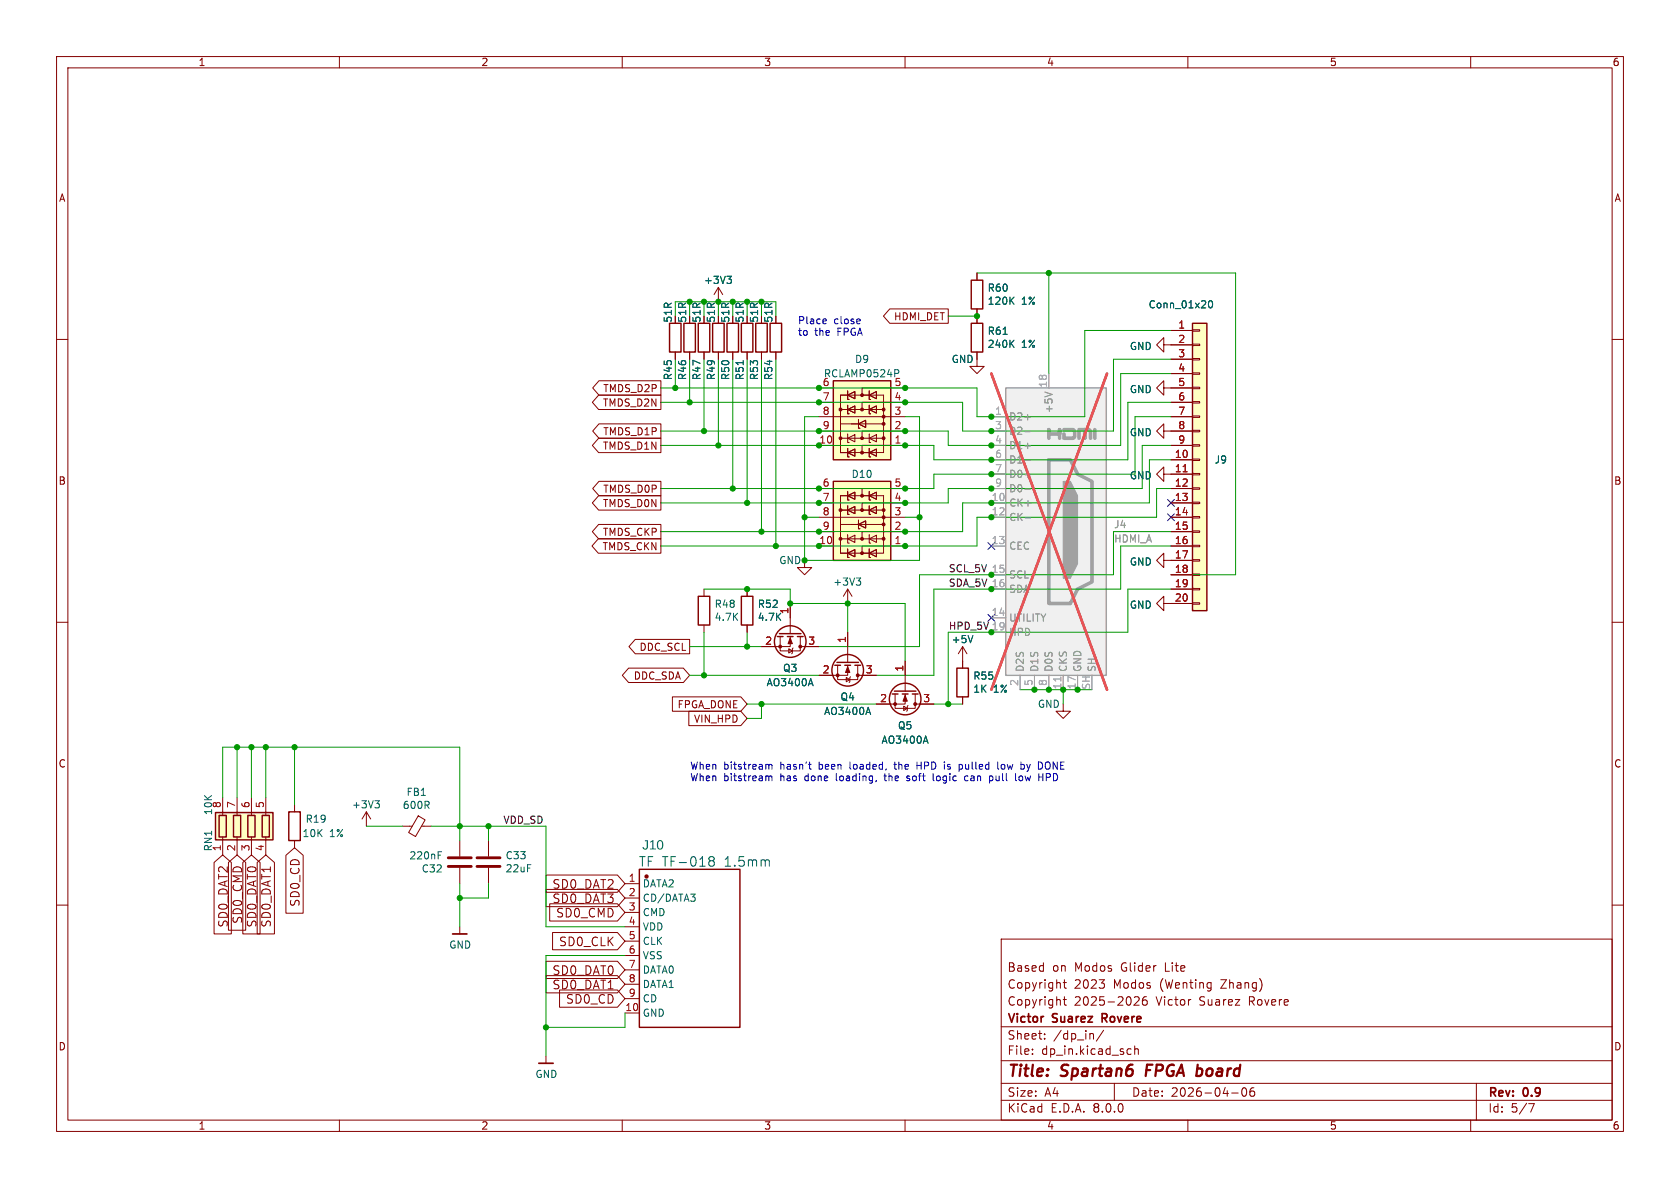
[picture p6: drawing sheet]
<svg xmlns="http://www.w3.org/2000/svg" width="297mm" height="210mm" viewBox="0 0 297 210" stroke-linecap="round" stroke-linejoin="round" font-family="sans-serif">
<g fill="none" stroke="#840000" stroke-width=".18">
<path d="M10 10h277v190h-277zM12 12h273v186h-273zM60 10v2M110 10v2M160 10v2M210 10v2M260 10v2M10 60h2M285 60h2M205.7 61v-1.3l-1.2 1.3 1.2 1.2v-1.2h1.3M205.7 76.2v-1.3l-1.2 1.3 1.2 1.3v-1.3h1.3M205.7 99.1v-1.3l-1.2 1.3 1.2 1.2v-1.2h1.3"/>
<path d="M10 110h2M205.7 106.7v-1.3l-1.2 1.3 1.2 1.3v-1.3h1.3M285 110h2M10 160h2M285 160h2M177 166h108v32h-108zM188 176.7h.5M188 173.7h.5M188.2 173.2v1.3l.3 .2M188.2 176.2v1.3l.3 .2M194.3 173.2h.9l-.5 .6M195.2 173.9v.7"/>
<path d="M200.5 176.3l.6-.1 .2 .1 .1 .3-.9 1.1h.9M202.7 176.2a.59 .59 0 0 0-.7 .6v.6l.1 .2 .4 .1 .2-.1 .1-.5-.1-.3h-.5l-.2 .3M210.4 176.7h.1M60 198v2M110 198v2M160 198v2M177 194.5h108M177 191.5h108M177 187.5h108M177 181.5h108M182.5 186.3v.1M182.5 185.5v.1"/>
<path d="M184.7 183.6v.1M184.7 182.8v.1M193.2 182.8l.1 .9M195.1 182.1l-1.3 2M197 191.5v3M199.5 185.4l.5 .1M200 186.3l-.5 .1M200.6 185.5l.2-.1 .4 .1v.9M200.6 184.9v1.5M210 198v2M217.7 193.2h1.2M219.7 192.4l.2-.1a.81 .81 0 0 1 .6 .6 .81 .81 0 0 1-.3 .8l-.2 .1a.81 .81 0 0 1-.3-1.4z"/>
<path d="M221.7 192.3a.59 .59 0 0 0-.7 .6v.6l.1 .2 .4 .1 .2-.1 .1-.5-.1-.3h-.5l-.2 .3M260 198v2M261 191.5v6.5M270.2 195.1h1l-.6 1.5"/>
</g>
<path d="M202.8 188.2l-.3 2M211.8 188.9l.6 .1M212.4 190l-.3 .2" fill="none" stroke="#840000" stroke-width=".4"/>
<path d="M194.8 180h.6M195.4 179.2h-.6v1.5" fill="none" stroke="#840000" stroke-width=".3"/>
<path d="M177.8 68.6h17.8v50.8h-17.8z" fill="#f0f0f0"/>
<path d="M185.4 77.5v-1.6v.8h1.9v-.8v1.6M188.1 75.9h1.6l.3 .3v1l-.3 .3h-1.6v-.8M190.8 77.5v-1.6h1v1.6v-1.6h.7l.3 .3v1.3M193.5 75.9v1.6M185.4 81.3h3.8l1.3 2.5 2.5 1.3v17.8l-2.5 1.2-1.3 2.6h-3.8z" fill="none" stroke="#a1a1a1" stroke-width=".63"/>
<path d="M177.8 68.6h17.8v50.8h-17.8z" fill="none" stroke="#a1a1a1" stroke-width=".25"/>
<path d="M188 85.1h1.2l1.3 2.5v12.1l-1.3 2.5h-1.2z" fill="#a1a1a1" stroke="#a1a1a1" stroke-width=".18"/>
<g fill="none" stroke="#a1a1a1" stroke-width=".18">
<path d="M175.3 73.7h2.5M175.3 76.2h2.5M175.3 78.7h2.5M185.4 66v2.6M175.3 88.9h2.5M175.3 91.4h2.5M175.3 96.5h2.5M175.3 81.3h2.5M175.3 83.8h2.5M175.3 86.4h2.5M175.3 109.2h2.5M175.3 101.6h2.5"/>
<path d="M175.3 104.1h2.5M175.3 111.8h2.5M180.3 119.4v2.5M182.9 119.4v2.5M185.4 119.4v2.5M188 119.4v2.5M190.5 119.4v2.5"/>
</g>
<path d="M181.2 73.8h1M181.2 76.3h1M181.2 78.8h1M184.7 69.3l1.3 .4M181.2 81.4h1M181.2 83.9h1M181.2 86.5h1M181.3 91.5h.9" fill="none" stroke="#989898" stroke-width=".18"/>
<path d="M187.5 119.7v.7" fill="none" stroke="#aaa" stroke-width=".18"/>
<path d="M175.3 66l20.4 55.9M195.7 66l-20.4 55.9" fill="none" stroke="#e75356" stroke-width=".46"/>
<path d="M129.5 62.2v1.3M205.7 83.8v-1.2l-1.2 1.2 1.2 1.3v-1.3h1.3M170.2 114.3l-.8 1.3M170.2 114.3v2.5M170.2 114.3l.7 1.3M81.3 163.8v1.3" fill="none" stroke="#840000" stroke-width=".18"/>
<path d="M128.5 57.2h2.1v5h-2.1z" fill="none" stroke="#840000" stroke-width=".25"/>
<path d="M172 112.3l-.4 1.3" fill="none" stroke="#006464" stroke-width=".18"/>
<path d="M80 165.1h2.5" fill="none" stroke="#840000" stroke-width=".3"/>
<path d="M38.1 143.6h10.2v4.9h-10.2z" fill="#ffffc2"/>
<path d="M38.1 143.6h10.2v4.9h-10.2zM38.7 144.1h1.3v3.9h-1.3zM41.3 144.1h1.2v3.9h-1.2zM43.8 144.1h1.3v3.9h-1.3zM46.4 144.1h1.2v3.9h-1.2z" fill="none" stroke="#840000" stroke-width=".25"/>
<path d="M39.4 141v3.1M39.4 148v3.1M41.9 141v3.1M41.9 148v3.1M44.4 141v3.1M44.4 148v3.1M47 141v3.1M47 148v3.1" fill="none" stroke="#840000" stroke-width=".18"/>
<path d="M210.8 57.2h2.6v50.8h-2.6z" fill="#ffffc2"/>
<g fill="none" stroke="#840000" stroke-width=".18">
<path d="M172.7 48.3v1.2M172.7 54.6v1.3M207 58.4h3.8M210.8 58.3h1.3v.2h-1.3zM207 61h3.8M207 63.5h3.8M207 66h3.8M207 68.6h3.8M207 71.1h3.8M207 73.7h3.8M207 76.2h3.8M207 78.7h3.8"/>
<path d="M210.8 78.6h1.3v.3h-1.3zM210.8 76.1h1.3v.2h-1.3zM210.8 73.5h1.3v.3h-1.3zM210.8 71h1.3v.2h-1.3zM210.8 68.5h1.3v.2h-1.3zM210.8 65.9h1.3v.3h-1.3zM210.8 63.4h1.3v.2h-1.3zM210.8 60.8h1.3v.3h-1.3zM207 81.3h3.8M207 83.8h3.8M207 86.4h3.8M207 88.9h3.8"/>
<path d="M207 91.4h3.8M207 94h3.8M207 96.5h3.8M207 99.1h3.8M210.8 98.9h1.3v.3h-1.3zM210.8 96.4h1.3v.2h-1.3zM210.8 93.9h1.3v.2h-1.3zM210.8 91.3h1.3v.3h-1.3zM210.8 88.8h1.3v.2h-1.3zM210.8 86.2h1.3v.3h-1.3zM210.8 83.7h1.3v.2h-1.3zM210.8 81.2h1.3v.2h-1.3z"/>
<path d="M207 101.6h3.8M207 104.1h3.8M207 106.7h3.8M210.8 106.6h1.3v.2h-1.3zM210.8 104h1.3v.3h-1.3zM210.8 101.5h1.3v.2h-1.3zM96.5 186.7v1.3"/>
</g>
<path d="M171.7 49.5h2v5.1h-2zM210.8 57.2h2.6v50.8h-2.6z" fill="none" stroke="#840000" stroke-width=".25"/>
<path d="M209.2 83.4h.7" fill="none" stroke="#a90000" stroke-width=".18"/>
<path d="M178.7 53.1l.6 .7M179.3 52.5l-.8 .7M213.8 53.2h.1a.68 .68 0 0 1 .5 .6 .68 .68 0 0 1-.5 .6 .84 .84 0 0 1-.1-1.2z" fill="none" stroke="#006464" stroke-width=".18"/>
<path d="M95.2 188h2.6" fill="none" stroke="#840000" stroke-width=".3"/>
<path d="M147.3 85.1h10.2v14h-10.2z" fill="#ffffc2"/>
<g fill="none" stroke="#840000" stroke-width=".25">
<path d="M126 57.2h2v5h-2zM136.1 57.2h2.1v5h-2.1zM171.7 57.2h2v5h-2zM147.3 85.1h10.2v14h-10.2zM123.4 105.4h2.1v5.1h-2.1zM131.1 105.4h2v5.1h-2zM137.4 112.5h1M137.8 112h3.8M139.2 112.5h1M141 112.5h1M147.6 117.6h1M148 117.1h3.8"/>
<path d="M149.4 117.6h1M151.1 117.6h1M157.7 122.7h1M158.1 122.2h3.8M159.5 122.7h1M161.3 122.7h1"/>
<circle cx="139.7" cy="113.4" r="2.79"/>
<circle cx="149.9" cy="118.5" r="2.79"/>
<circle cx="160" cy="123.6" r="2.79"/>
</g>
<g fill="#840000" stroke="#840000" stroke-width=".18">
<path d="M139.7 112.8l.4 1h-.8z"/>
<path d="M149.9 117.9l.3 1h-.7z"/>
<path d="M160 122.9l.4 1.1h-.8z"/>
<circle cx="152.4" cy="97.8" r=".25"/>
<circle cx="156.2" cy="95.2" r=".25"/>
<circle cx="152.4" cy="95.2" r=".25"/>
<circle cx="148.6" cy="95.2" r=".25"/>
<circle cx="156.2" cy="92.7" r=".25"/>
<circle cx="156.2" cy="91.4" r=".25"/>
<circle cx="156.2" cy="90.2" r=".25"/>
<circle cx="152.4" cy="90.2" r=".25"/>
<circle cx="148.6" cy="90.2" r=".25"/>
<circle cx="152.4" cy="87.6" r=".25"/>
<circle cx="137.9" cy="114.3" r=".25"/>
<circle cx="141.5" cy="114.3" r=".25"/>
<circle cx="148.1" cy="119.4" r=".25"/>
<circle cx="151.6" cy="119.4" r=".25"/>
<circle cx="158.2" cy="124.5" r=".25"/>
<circle cx="161.8" cy="124.5" r=".25"/>
</g>
<g fill="none" stroke="#840000" stroke-width=".18">
<path d="M127 50.8v2.5M127 50.8l-.8 1.3M127 50.8l.8 1.3M172.7 55.9v1.3M127 62.2v1.3M137.2 62.2v1.3M172.7 62.2v2.6h1.3l-1.3 1.2-1.3-1.2h1.3M142.2 99.1v1.2h1.3l-1.3 1.3-1.2-1.3h1.2M144.8 91.4h15.2M144.8 96.5h2.5M144.8 94h2.5M144.8 88.9h2.5"/>
<path d="M144.8 86.4h2.5M148.6 95.3h7.6M148.6 92.7h7.6M148.6 90.2h5.1M149.9 94.5v1.5h.2M149.9 97v1.6h.2M149.9 97.8l1.2-.6v1.2zM149.9 95.3l1.2-.7v1.3zM149.9 89.4v1.5h.2M149.9 90.2l1.2-.7v1.3zM149.9 86.9v1.5h.2M149.9 87.6l1.2-.6v1.3z"/>
<path d="M151.8 91.9v1.6h.2M151.8 92.7l1.2-.6v1.2zM153.7 94.5v1.5h.2M153.7 87.6h2.5v2.6h-2.5M153.7 97v1.6h.2M153.7 97.8l1.2-.6v1.2zM153.7 95.3l1.2-.7v1.3zM153.7 89.4v1.5h.2M153.7 90.2l1.2-.7v1.3zM153.7 86.9v1.5h.2M153.7 87.6l1.2-.6v1.3zM153.7 87.6h-5.1v10.2h5.1"/>
<path d="M156.2 92.7v5.1h-2.5M156.2 90.2v2.5M160 96.5h-7.6v1.3M160 94h-7.6v1.3M160 88.9h-7.6v1.3M160 86.4h-7.6v1.2M124.5 104.1v1.3M124.5 110.5v1.3M132.1 104.1v1.3M132.1 110.5v1.3M137.9 112.5v2.6h3.6v-2.6M139.4 114.7l.7 .4-.7 .3z"/>
<path d="M139.7 112.5v1.8h-5.1M139.7 106.7v5.3M140.2 114.6l-.1 .1v.7l-.1 .2M141.5 114.3h3.3M148.1 117.6v2.5h3.5v-2.5M149.6 119.8l.6 .3-.6 .4zM149.9 117.6v1.8h-5.1M149.9 104.1v2.6M149.9 111.8v5.3M149.9 104.1l-.8 1.3M149.9 104.1l.7 1.3M150.4 119.6l-.2 .2v.7l-.1 .2"/>
<path d="M151.6 119.4h3.3M160 116.8v5.4M158.2 122.7v2.5h3.6v-2.5M159.8 124.8l.6 .4-.6 .4zM160 122.7v1.8h-5.1M160.5 124.7l-.1 .1v.8l-.1 .1M161.8 124.5h3.3M188 124.5v1.2h1.2l-1.2 1.3-1.3-1.3h1.3"/>
</g>
<path d="M128.5 48.8h.8l-.4 .5M129.1 49.3l.2 .3v.3l-.2 .2M177.3 59.1h.8M178.7 60.7l.6 .7M179.3 60.1l-.8 .8M143.3 120l.5 1.2M151.4 102.2h.8l-.5 .5M151.9 102.7l.3 .2v.3l-.3 .2M153.5 125l.4 1.3M163.6 130.1l.5 1.3" fill="none" stroke="#006464" stroke-width=".18"/>
<path d="M147.3 67.3h10.2v14h-10.2z" fill="#ffffc2"/>
<path d="M118.4 57.2h2v5h-2zM120.9 57.2h2v5h-2zM123.4 57.2h2.1v5h-2.1zM131.1 57.2h2v5h-2zM133.6 57.2h2v5h-2zM147.3 67.3h10.2v14h-10.2zM169.2 118.1h2v5.1h-2zM51.1 143.5h2v5.1h-2zM113 153.7h17.8v27.9h-17.8z" fill="none" stroke="#840000" stroke-width=".25"/>
<g fill="#840000" stroke="#840000" stroke-width=".18">
<circle cx="152.4" cy="80" r=".25"/>
<circle cx="156.2" cy="77.5" r=".25"/>
<circle cx="152.4" cy="77.5" r=".25"/>
<circle cx="148.6" cy="77.5" r=".25"/>
<circle cx="156.2" cy="74.9" r=".25"/>
<circle cx="156.2" cy="73.7" r=".25"/>
<circle cx="156.2" cy="72.4" r=".25"/>
<circle cx="152.4" cy="72.4" r=".25"/>
<circle cx="148.6" cy="72.4" r=".25"/>
<circle cx="152.4" cy="69.8" r=".25"/>
</g>
<g fill="none" stroke="#840000" stroke-width=".18">
<path d="M157.3 54.6h10.3v2.6h-10.3l-1.1-1.3zM172.7 48.3v1.2M172.7 54.6v2.6M207 58.4h3.8M105.8 77.5h11v2.5h-11l-1.1-1.3zM105.8 69.8h11v2.6h-11l-1.1-1.3zM105.9 74.9h10.9v2.6h-10.9l-1.1-1.3zM105.9 67.3h10.9v2.6h-10.9l-1.1-1.3zM119.4 62.2v1.3M121.9 62.2v1.3M124.5 62.2v1.3M127 62.2v1.3"/>
<path d="M129.5 62.2v1.3M132.1 62.2v1.3M134.6 62.2v1.3M137.2 62.2v1.3M144.8 73.7h15.2M144.8 78.7h2.5M144.8 76.2h2.5M144.8 71.1h2.5M144.8 68.6h2.5M148.6 77.5h7.6M148.6 74.9h7.6M148.6 72.4h5.1"/>
<path d="M149.9 76.7v1.5h.2M149.9 79.2v1.6h.2M149.9 77.5l1.2-.7v1.3zM149.9 71.6v1.6h.2M149.9 72.4l1.2-.6v1.2zM149.9 69.1v1.5h.2M149.9 69.9l1.2-.7v1.3zM151.8 74.2v1.5h.2M151.8 74.9l1.2-.6v1.3zM153.7 76.7v1.5h.2M153.7 69.9h2.5v2.5h-2.5M153.7 79.2v1.6h.2"/>
<path d="M153.7 77.5l1.2-.7v1.3zM153.7 71.6v1.6h.2M153.7 72.4l1.2-.6v1.2zM153.7 69.1v1.5h.2M153.7 69.9l1.2-.7v1.3zM153.7 69.9h-5.1v10.1h5.1M156.2 74.9v5.1h-2.5M156.2 72.4v2.5M160 78.7h-7.6v1.3M160 76.2h-7.6v1.3M160 71.1h-7.6v1.3M160 68.6h-7.6v1.3"/>
<path d="M172.7 62.2v1.3M205.7 68.6v-1.3l-1.2 1.3 1.2 1.3v-1.3h5.1M207 73.7h3.8M207 78.7h3.8M207 76.2h3.8M207 71.1h3.8M207 61h3.8M207 63.5h3.8M207 66h3.8M105.8 95.2h11v2.6h-11l-1.1-1.3zM105.8 87.6h11v2.6h-11l-1.1-1.3zM105.8 92.7h11v2.6h-11l-1.1-1.3z"/>
<path d="M105.9 85.1h10.9v2.5h-10.9l-1.1-1.2zM149.9 80l1.2-.6v1.2zM153.7 80l1.2-.6v1.2zM207 81.3h3.8M207 83.8h3.8M207 86.4h3.8M207 88.9h3.8M207 91.4h3.8M207 94h3.8M207 96.5h3.8M207 99.1h3.8M111.1 118.1h9.7l1.1 1.3-1.1 1.3h-9.7l-1.1-1.3z"/>
<path d="M112.3 113h9.6v2.6h-9.6l-1.1-1.3zM132.1 104.1v1.3M132.1 110.5v1.3M134.6 114.3h2.6M139.7 106.7v2.5M142.2 114.3h2.6M144.8 119.4h2.5M149.9 111.8v2.5M152.4 119.4h2.5M160 116.8v2.6M170.2 116.8v1.3M207 101.6h3.8"/>
<path d="M207 104.1h3.8M207 106.7h3.8M118.9 123.2h12.1l1.1 1.3-1.1 1.2h-12.1zM121.8 125.7h9.2l1.1 1.3-1.1 1.3h-9.2zM154.9 124.5h2.6M162.6 124.5h2.5M170.2 123.2v1.3M37.8 152.5l1.6-1.4 1.5 1.4v12.6h-3.1zM40.4 152.5l1.5-1.4 1.5 1.4v11.9h-3zM42.9 152.5l1.5-1.4 1.6 1.4v12.6h-3.1zM45.5 152.5l1.5-1.4 1.5 1.4v12.6h-3zM50.5 151.2l1.6-1.3 1.5 1.3v10.2h-3.1z"/>
<path d="M52.1 142.2v1.3M52.1 148.6v1.3M64.8 143.5l-.8 1.3M64.8 143.5v2.6M64.8 143.5l.7 1.3M71.1 146.1h1.8M73.9 144.2l1.3 .7-1.7 3-1.3-.7zM74.5 146.1h1.7M81.3 148.6v2.8M81.3 153.4v2.8M86.4 148.6v2.8M86.4 153.4v2.8"/>
<path d="M96.5 154.7h12.7l1.3 1.5-1.3 1.5h-12.7zM96.5 157.2h12.7l1.3 1.6-1.3 1.5h-12.7zM97.2 159.8h12l1.3 1.5-1.3 1.5h-12zM110.5 156.2h2.5M110.5 158.8h2.5M96.5 172.5h12.7l1.3 1.5-1.3 1.5h-12.7zM96.5 169.9h12.7l1.3 1.6-1.3 1.5h-12.7zM97.7 164.8h11.5l1.3 1.6-1.3 1.5h-11.5zM98.9 175h10.3l1.3 1.5-1.3 1.6h-10.3zM110.5 179.1h2.5M110.5 161.3h2.5M110.5 163.8h2.5"/>
<path d="M110.5 166.4h2.5M110.5 168.9h2.5M110.5 171.5h2.5M110.5 174h2.5M110.5 176.5h2.5"/>
</g>
<g fill="none" stroke="#006464" stroke-width=".18">
<path d="M128.5 48.8h.8l-.4 .5M129.1 49.3l.2 .3v.3l-.2 .2M177.3 59.1h.8M178.7 53.1l.6 .7M179.3 52.5l-.8 .7M213.8 53.2h.1a.68 .68 0 0 1 .5 .6 .68 .68 0 0 1-.5 .6 .84 .84 0 0 1-.1-1.2zM131.4 63.8v.7M158.2 65.3h.5l.2 .3-.1 .4h-.6M178.7 60.7l.6 .7M179.3 60.1l-.8 .8M143.3 120l.5 1.2M172 112.3l-.4 1.3"/>
<path d="M153.5 125l.4 1.3M163.6 130.1l.5 1.3M66.3 141.5h.8l-.5 .5M66.8 142l.3 .3v.3l-.3 .2M77.5 151.2h.4M77.5 150.6h.6M122.1 158.1h.8l-.4 .4M122.8 158.7v.5M125.3 151.8l.3 .4M125.3 151.8l.3-.4 .5 .1 .2 .3-.3 .4M125.6 152.2h.4M125.6 152.2l-.3 .3"/>
<path d="M126 152.2l.3 .3-.2 .5-.5 .1-.3-.3M135.8 152l.2 .2v.9"/>
</g>
<path d="M79.2 153.2h4.1M79.2 151.6h4.1M84.3 153.2h4.1M84.3 151.6h4.1" fill="none" stroke="#840000" stroke-width=".51"/>
<circle cx="114.3" cy="154.9" r=".25" fill="#840000" stroke="#840000" stroke-width=".25"/>
<g fill="none" stroke="#0000c2" stroke-width=".18">
<path d="M145.9 56.4l.2 .3-.6 .1M146 57.2h-.1M135.6 135.1l.3 .2M135.6 137.2l.3 .2M135.9 135.3l.2-.2 .3 .1 .1 .8M135.9 135.3v.7M135.9 137.4v.6M135.9 137.4l.2-.2h.3l.1 .8M142.9 135.1h.5M143.2 135.9l.2 .1M154.9 138v.1M156.2 137.2h.5"/>
<path d="M156.4 136.7l.1 1.3M158 135.1h.5M158.2 134.7v1.2M160.3 138h.4M160.7 137.2l-.4 .2 .1 .1 .3 .1M162.1 134.7v1.3M162.1 135.3h.7M165 136.7v1.1l.1 .2M169.7 135.1l.3 .1 .2 .2-.1 .5-.4 .1M171.1 137.2h-.3l-.3 .2 .1 .6h.5M175.1 137.2h.2l.2 .2v.5l-.4 .1M176.4 134.7v1.1l.2 .2"/>
<path d="M177.4 135.1l-.3 .1-.1 .2 .1 .5 .3 .1M179.6 138h.1M180.7 137.2h-.3l-.3 .2 .2 .6h.4M181 135.2v.7M181.5 135.1l.3 .9M185 136.7v1.3M185 137.4h.5M185 134.8a.9 .9 0 0 0 0 1.1"/>
</g>
<g fill="none" stroke="#009600" stroke-width=".18">
<path d="M119.4 55.9v-2.6h17.8v2.6M121.9 53.3v2.6M124.5 53.3v2.6M127 53.3v2.6M129.5 53.3v2.6M132.1 53.3v2.6M134.6 53.3v2.6M167.6 55.9h5.1M172.7 48.3h45.7v53.3h-11.4M185.4 48.3v17.7M207 58.4h-15.2v15.3h-19.1v-5.1h-55.9M119.4 63.5v5.1"/>
<path d="M121.9 63.5v7.6M124.5 63.5v12.7M127 63.5v15.2M129.5 63.5v22.9M132.1 63.5v25.4M134.6 63.5v30.5M137.2 63.5v33M144.8 73.7h-2.6v25.4h20.4v-25.4h-2.6M207 66h-8.9v12.7h-30.5v-2.5h-50.8M207 63.5h-10.2v12.7h-26.6v-5.1h-53.4M207 78.7h-5.1v7.7h-34.3v2.5h-50.8M207 71.1h-7.6v10.2h-34.3v-2.6h-48.3"/>
<path d="M207 73.7h-6.3v10.1h-35.6v2.6h-48.3M142.2 91.4h2.6M160 91.4h2.6M207 81.3h-3.8v7.6h-33v5.1h-53.4M207 86.4h-2.5v5h-31.8v5.1h-55.9M207 94h-10.2v7.6h-34.2v12.7h-17.8M207 96.5h-8.9v7.6h-33v15.3h-10.2M121.9 114.3h12.7M121.9 119.4h22.9M124.5 104.1h15.2v2.6h20.3v10.1M124.5 111.8v7.6M132.1 111.8v2.5"/>
<path d="M149.9 106.7v5.1M207 104.1h-7.6v7.7h-31.8v12.7M41.9 132.1v8.9M44.4 132.1v8.9M47 132.1v8.9M52.1 132.1v10.1M132.1 124.5h22.8M134.6 124.5v2.5h-2.5M165.1 124.5h5.1M180.3 121.9h12.7M188 121.9v2.6M39.4 141v-8.9h41.9v16.5"/>
<path d="M64.8 146.1h6.3M76.2 146.1h20.3v17.7h14M81.3 156.2v7.6M86.4 146.1v2.5M86.4 156.2v2.6h-5.1M110.5 179.1v2.5h-14M110.5 168.9h-14v17.8"/>
</g>
<path d="M174.7 95.9l1.2 1.2M175.9 95.9l-1.2 1.2M206.4 88.3l1.2 1.2M206.4 90.8l1.2 1.2M207.6 88.3l-1.2 1.2M207.6 90.8l-1.2 1.2M174.7 108.6l1.2 1.2M175.9 108.6l-1.2 1.2" fill="none" stroke="#000084" stroke-width=".18"/>
<g fill="none" stroke="#a1a1a1" stroke-width=".18">
<path d="M175.3 73.7h2.5M175.3 76.2h2.5M175.3 78.7h2.5M185.4 66v2.6M175.3 88.9h2.5M175.3 91.4h2.5M175.3 96.5h2.5M175.3 81.3h2.5M175.3 83.8h2.5M175.3 86.4h2.5M175.3 109.2h2.5M175.3 101.6h2.5"/>
<path d="M175.3 104.1h2.5M175.3 111.8h2.5M180.3 119.4v2.5M182.9 119.4v2.5M185.4 119.4v2.5M188 119.4v2.5M190.5 119.4v2.5"/>
</g>
<path d="M181.2 73.8h1M181.2 76.3h1M181.2 78.8h1M184.7 69.3l1.3 .4M181.2 81.4h1M181.2 83.9h1M181.2 86.5h1M181.3 91.5h.9" fill="none" stroke="#989898" stroke-width=".18"/>
<path d="M187.5 119.7v.7" fill="none" stroke="#aaa" stroke-width=".18"/>
<path d="M175.3 66l20.4 55.9M195.7 66l-20.4 55.9" fill="none" stroke="#e75356" stroke-width=".46"/>
<path d="M209.2 83.4h.7" fill="none" stroke="#a90000" stroke-width=".18"/>
<g fill="#009600" stroke="#009600" stroke-width=".18">
<circle cx="185.4" cy="121.9" r=".46"/>
<circle cx="182.9" cy="121.9" r=".46"/>
<circle cx="190.5" cy="121.9" r=".46"/>
<circle cx="188" cy="121.9" r=".46"/>
<circle cx="167.6" cy="124.5" r=".46"/>
<circle cx="175.3" cy="91.4" r=".46"/>
<circle cx="160" cy="94" r=".46"/>
<circle cx="162.6" cy="91.4" r=".46"/>
<circle cx="132.1" cy="104.1" r=".46"/>
<circle cx="132.1" cy="114.3" r=".46"/>
<circle cx="160" cy="96.5" r=".46"/>
<circle cx="175.3" cy="73.7" r=".46"/>
<circle cx="175.3" cy="76.2" r=".46"/>
<circle cx="172.7" cy="55.9" r=".46"/>
<circle cx="185.4" cy="48.3" r=".46"/>
<circle cx="121.9" cy="53.3" r=".46"/>
<circle cx="132.1" cy="53.3" r=".46"/>
<circle cx="124.5" cy="53.3" r=".46"/>
<circle cx="129.5" cy="53.3" r=".46"/>
<circle cx="127" cy="53.3" r=".46"/>
<circle cx="134.6" cy="53.3" r=".46"/>
<circle cx="121.9" cy="71.1" r=".46"/>
<circle cx="160" cy="88.9" r=".46"/>
<circle cx="160" cy="78.7" r=".46"/>
<circle cx="160" cy="86.4" r=".46"/>
<circle cx="175.3" cy="78.7" r=".46"/>
<circle cx="175.3" cy="83.8" r=".46"/>
<circle cx="175.3" cy="86.4" r=".46"/>
<circle cx="175.3" cy="81.3" r=".46"/>
<circle cx="160" cy="76.2" r=".46"/>
<circle cx="175.3" cy="88.9" r=".46"/>
<circle cx="160" cy="68.6" r=".46"/>
<circle cx="160" cy="71.1" r=".46"/>
<circle cx="47" cy="132.1" r=".46"/>
<circle cx="44.4" cy="132.1" r=".46"/>
<circle cx="52.1" cy="132.1" r=".46"/>
<circle cx="81.3" cy="146.1" r=".46"/>
<circle cx="41.9" cy="132.1" r=".46"/>
<circle cx="127" cy="78.7" r=".46"/>
<circle cx="119.4" cy="68.6" r=".46"/>
<circle cx="142.2" cy="91.4" r=".46"/>
<circle cx="137.2" cy="96.5" r=".46"/>
<circle cx="132.1" cy="88.9" r=".46"/>
<circle cx="134.6" cy="94" r=".46"/>
<circle cx="129.5" cy="86.4" r=".46"/>
<circle cx="144.8" cy="71.1" r=".46"/>
<circle cx="144.8" cy="76.2" r=".46"/>
<circle cx="144.8" cy="78.7" r=".46"/>
<circle cx="144.8" cy="68.6" r=".46"/>
<circle cx="124.5" cy="76.2" r=".46"/>
<circle cx="134.6" cy="124.5" r=".46"/>
<circle cx="124.5" cy="119.4" r=".46"/>
<circle cx="144.8" cy="88.9" r=".46"/>
<circle cx="144.8" cy="96.5" r=".46"/>
<circle cx="149.9" cy="106.7" r=".46"/>
<circle cx="139.7" cy="106.7" r=".46"/>
<circle cx="142.2" cy="99.1" r=".46"/>
<circle cx="144.8" cy="94" r=".46"/>
<circle cx="144.8" cy="86.4" r=".46"/>
<circle cx="81.3" cy="158.8" r=".46"/>
<circle cx="86.4" cy="146.1" r=".46"/>
<circle cx="96.5" cy="181.6" r=".46"/>
</g>
<g font-size="2.8" fill="#840000">
<text x="178" y="190.9">Title:</text>
<text x="187.7" y="190.9">Spartan6</text>
<text x="203.4" y="190.9">FPGA</text>
<text x="213.2" y="190.9">board</text>
</g>
<g font-size="2.4" fill="#006464">
<text x="112.9" y="153.4">TF TF-018</text>
<text x="113.5" y="150.8">J10</text>
<text x="128.1" y="153.4">1.5mm</text>
</g>
<g font-size="2.1" fill="#840000">
<text x="53.2" y="160.4" transform="rotate(-90 53.2 160.4)">SD0_CD</text>
<text x="97.6" y="157.3">SD0_DAT2</text>
<text x="97.6" y="159.8">SD0_DAT3</text>
<text x="40.5" y="164" transform="rotate(-90 40.5 164)">SD0_DAT2</text>
<text x="43" y="163.4" transform="rotate(-90 43 163.4)">SD0_CMD</text>
<text x="45.5" y="164" transform="rotate(-90 45.5 164)">SD0_DAT0</text>
<text x="48.1" y="164" transform="rotate(-90 48.1 164)">SD0_DAT1</text>
<text x="98.2" y="162.4">SD0_CMD</text>
<text x="98.8" y="167.5">SD0_CLK</text>
<text x="97.6" y="172.5">SD0_DAT0</text>
<text x="178" y="172">Based</text>
<text x="186" y="172">on</text>
<text x="190" y="172">Modos</text>
<text x="198.3" y="172">Glider</text>
<text x="206.2" y="172">Lite</text>
<text x="97.6" y="175.1">SD0_DAT1</text>
<text x="100" y="177.6">SD0_CD</text>
<text x="178" y="178">Copyright</text>
<text x="178" y="175">Copyright</text>
<text x="189.9" y="178">2025-2026</text>
<text x="189.9" y="175">2023</text>
<text x="196.9" y="175">Modos</text>
<text x="204.5" y="178">Victor</text>
<text x="205.2" y="175">(Wenting</text>
<text x="212.2" y="178">Suarez</text>
<text x="216.1" y="175">Zhang)</text>
<text x="221.1" y="178">Rovere</text>
<text x="178" y="184">Sheet:</text>
<text x="178" y="181.2">Victor</text>
<text x="186.2" y="181.2">Suarez</text>
<text x="186.2" y="184">/dp_in/</text>
<text x="195.5" y="181.2">Rovere</text>
<text x="178" y="186.7">File:</text>
<text x="184.1" y="186.7">dp_in.kicad_sch</text>
<text x="178" y="196.9">KiCad</text>
<text x="178" y="194.1">Size:</text>
<text x="184.7" y="194.1">A4</text>
<text x="185.7" y="196.9">E.D.A.</text>
<text x="193.3" y="196.9">8.0.0</text>
<text x="200" y="194.1">Date:</text>
<text x="207" y="194.1">2026-04-06</text>
<text x="263" y="194.3">Rev:</text>
<text x="263" y="196.9">Id:</text>
<text x="267.1" y="196.9">5/7</text>
<text x="269.4" y="194.3">0.9</text>
</g>
<g font-size="1.8" fill="#840000">
<text x="35" y="11.9">1</text>
<text x="85" y="11.9">2</text>
<text x="135" y="11.9">3</text>
<text x="185" y="11.9">4</text>
<text x="235" y="11.9">5</text>
<text x="285" y="11.9">6</text>
<text x="10.3" y="35.9">A</text>
<text x="285.3" y="35.9">A</text>
<text x="119" y="57.1" transform="rotate(-90 119 57.1)">51R</text>
<text x="121.5" y="57.1" transform="rotate(-90 121.5 57.1)">51R</text>
<text x="124.1" y="57.1" transform="rotate(-90 124.1 57.1)">51R</text>
<text x="126.6" y="57.1" transform="rotate(-90 126.6 57.1)">51R</text>
<text x="129.1" y="57.1" transform="rotate(-90 129.1 57.1)">51R</text>
<text x="131.7" y="57.1" transform="rotate(-90 131.7 57.1)">51R</text>
<text x="134.2" y="57.1" transform="rotate(-90 134.2 57.1)">51R</text>
<text x="136.8" y="57.1" transform="rotate(-90 136.8 57.1)">51R</text>
<text x="157.9" y="56.8">HDMI_DET</text>
<text x="106.5" y="69.5">TMDS_D2P</text>
<text x="106.5" y="72.1">TMDS_D2N</text>
<text x="106.5" y="77.2">TMDS_D1P</text>
<text x="106.5" y="79.7">TMDS_D1N</text>
<text x="10.3" y="85.9">B</text>
<text x="106.5" y="89.9">TMDS_D0N</text>
<text x="106.5" y="87.3">TMDS_D0P</text>
<text x="285.3" y="85.9">B</text>
<text x="106.5" y="94.9">TMDS_CKP</text>
<text x="106.4" y="97.5">TMDS_CKN</text>
<text x="113" y="115.3">DDC_SCL</text>
<text x="111.9" y="120.3">DDC_SDA</text>
<text x="119.7" y="125.4">FPGA_DONE</text>
<text x="122.6" y="128">VIN_HPD</text>
<text x="10.3" y="135.9">C</text>
<text x="285.3" y="135.9">C</text>
<text x="10.3" y="185.9">D</text>
<text x="285.3" y="185.9">D</text>
<text x="35" y="199.9">1</text>
<text x="85" y="199.9">2</text>
<text x="135" y="199.9">3</text>
<text x="185" y="199.9">4</text>
<text x="235" y="199.9">5</text>
<text x="285" y="199.9">6</text>
</g>
<g font-size="1.8" fill="#006464">
<text x="124.4" y="50.4">+3V3</text>
<text x="174.5" y="51.8">R60</text>
<text x="174.5" y="54.1">120K</text>
<text x="174.5" y="59.4">R61</text>
<text x="180.6" y="54.1">1%</text>
<text x="203" y="54.7">Conn_01x20</text>
<text x="151.1" y="64.4">D9</text>
<text x="168.1" y="64.4">GND</text>
<text x="174.5" y="61.7">240K</text>
<text x="180.6" y="61.7">1%</text>
<text x="199.6" y="62.1">GND</text>
<text x="119" y="67.3" transform="rotate(-90 119 67.3)">R45</text>
<text x="121.5" y="67.3" transform="rotate(-90 121.5 67.3)">R46</text>
<text x="124.1" y="67.3" transform="rotate(-90 124.1 67.3)">R47</text>
<text x="126.6" y="67.3" transform="rotate(-90 126.6 67.3)">R49</text>
<text x="129.1" y="67.3" transform="rotate(-90 129.1 67.3)">R50</text>
<text x="131.7" y="67.3" transform="rotate(-90 131.7 67.3)">R51</text>
<text x="134.2" y="67.3" transform="rotate(-90 134.2 67.3)">R53</text>
<text x="136.8" y="67.3" transform="rotate(-90 136.8 67.3)">R54</text>
<text x="145.6" y="66.9">RCLAMP0524P</text>
<text x="199.6" y="69.7">GND</text>
<text x="199.6" y="77.3">GND</text>
<text x="214.6" y="82.1">J9</text>
<text x="150.5" y="84.7">D10</text>
<text x="199.6" y="84.9">GND</text>
<text x="137.7" y="99.9">GND</text>
<text x="199.6" y="100.2">GND</text>
<text x="126.2" y="107.6">R48</text>
<text x="133.9" y="107.6">R52</text>
<text x="147.2" y="103.7">+3V3</text>
<text x="199.6" y="107.8">GND</text>
<text x="126.2" y="110">4.7K</text>
<text x="133.9" y="110">4.7K</text>
<text x="168.1" y="113.9">+5V</text>
<text x="138.3" y="119">Q3</text>
<text x="135.4" y="121.5">AO3400A</text>
<text x="148.5" y="124.1">Q4</text>
<text x="172" y="120.3">R55</text>
<text x="172" y="122.7">1K</text>
<text x="175.6" y="122.7">1%</text>
<text x="183.4" y="125.3">GND</text>
<text x="145.6" y="126.6">AO3400A</text>
<text x="155.7" y="131.7">AO3400A</text>
<text x="158.6" y="129.1">Q5</text>
<text x="39.1" y="142.9" transform="rotate(-90 39.1 142.9)">8</text>
<text x="62.1" y="143.1">+3V3</text>
<text x="71.1" y="143.2">600R</text>
<text x="71.8" y="140.9">FB1</text>
<text x="37.7" y="144.2" transform="rotate(-90 37.7 144.2)">10K</text>
<text x="53.4" y="148.2">10K</text>
<text x="53.9" y="145.6">R19</text>
<text x="58.2" y="148.2">1%</text>
<text x="37.7" y="150.6" transform="rotate(-90 37.7 150.6)">RN1</text>
<text x="72.3" y="152.1">220nF</text>
<text x="74.5" y="154.4">C32</text>
<text x="89.3" y="152.1">C33</text>
<text x="89.3" y="154.4">22uF</text>
<text x="113.5" y="157.1">DATA2</text>
<text x="113.5" y="159.6">CD/DATA3</text>
<text x="79.3" y="167.9">GND</text>
<text x="113.5" y="162.2">CMD</text>
<text x="113.5" y="164.7">VDD</text>
<text x="113.5" y="167.2">CLK</text>
<text x="113.5" y="169.8">VSS</text>
<text x="113.5" y="172.3">DATA0</text>
<text x="113.5" y="179.9">GND</text>
<text x="113.5" y="174.9">DATA1</text>
<text x="113.5" y="177.4">CD</text>
<text x="94.6" y="190.8">GND</text>
</g>
<g font-size="1.8" fill="#0000c2">
<text x="141" y="57.4">Place</text>
<text x="141" y="59.4">to</text>
<text x="144" y="59.4">the</text>
<text x="147.4" y="57.4">close</text>
<text x="148.1" y="59.4">FPGA</text>
<text x="121.9" y="136.1">When</text>
<text x="127.9" y="136.1">bitstream</text>
<text x="138.1" y="136.1">hasn't</text>
<text x="145" y="136.1">been</text>
<text x="150.7" y="136.1">loaded,</text>
<text x="158.8" y="136.1">the</text>
<text x="162.9" y="136.1">HPD</text>
<text x="168" y="136.1">is</text>
<text x="170.8" y="136.1">pulled</text>
<text x="177.8" y="136.1">low</text>
<text x="182.1" y="136.1">by</text>
<text x="185.4" y="136.1">DONE</text>
<text x="121.9" y="138.2">When</text>
<text x="127.9" y="138.2">bitstream</text>
<text x="138.1" y="138.2">has</text>
<text x="142.5" y="138.2">done</text>
<text x="148.3" y="138.2">loading,</text>
<text x="157" y="138.2">the</text>
<text x="161.2" y="138.2">soft</text>
<text x="166" y="138.2">logic</text>
<text x="171.8" y="138.2">can</text>
<text x="176.4" y="138.2">pull</text>
<text x="181.2" y="138.2">low</text>
<text x="185.5" y="138.2">HPD</text>
</g>
<g font-size="1.8" fill="#a90000">
<text x="208.2" y="58.2">1</text>
<text x="208.2" y="60.7">2</text>
<text x="208.2" y="63.2">3</text>
<text x="208.2" y="65.8">4</text>
<text x="145.3" y="68.3">6</text>
<text x="145.3" y="70.9">7</text>
<text x="158" y="70.9">4</text>
<text x="158" y="68.3">5</text>
<text x="208.2" y="68.3">5</text>
<text x="208.2" y="70.9">6</text>
<text x="145.3" y="73.4">8</text>
<text x="145.3" y="75.9">9</text>
<text x="158" y="73.4">3</text>
<text x="158" y="75.9">2</text>
<text x="208.2" y="73.4">7</text>
<text x="208.2" y="75.9">8</text>
<text x="144.7" y="78.5">10</text>
<text x="158" y="78.5">1</text>
<text x="207.6" y="81">10</text>
<text x="207.6" y="83.6">11</text>
<text x="208.2" y="78.5">9</text>
<text x="145.3" y="86.1">6</text>
<text x="145.3" y="88.6">7</text>
<text x="158" y="88.6">4</text>
<text x="158" y="86.1">5</text>
<text x="207.6" y="86.1">12</text>
<text x="207.6" y="88.6">13</text>
<text x="145.3" y="91.2">8</text>
<text x="145.3" y="93.7">9</text>
<text x="158" y="91.2">3</text>
<text x="158" y="93.7">2</text>
<text x="207.6" y="91.2">14</text>
<text x="207.6" y="93.7">15</text>
<text x="144.7" y="96.3">10</text>
<text x="158" y="96.3">1</text>
<text x="207.6" y="96.3">16</text>
<text x="207.6" y="98.8">17</text>
<text x="207.6" y="101.3">18</text>
<text x="207.6" y="103.9">19</text>
<text x="207.6" y="106.4">20</text>
<text x="139.4" y="108.7" transform="rotate(-90 139.4 108.7)">1</text>
<text x="149.6" y="113.7" transform="rotate(-90 149.6 113.7)">1</text>
<text x="135.2" y="114">2</text>
<text x="142.8" y="114">3</text>
<text x="145.3" y="119.1">2</text>
<text x="153" y="119.1">3</text>
<text x="159.8" y="118.8" transform="rotate(-90 159.8 118.8)">1</text>
<text x="155.5" y="124.2">2</text>
<text x="163.1" y="124.2">3</text>
<text x="41.7" y="142.9" transform="rotate(-90 41.7 142.9)">7</text>
<text x="44.2" y="142.9" transform="rotate(-90 44.2 142.9)">6</text>
<text x="46.7" y="142.9" transform="rotate(-90 46.7 142.9)">5</text>
<text x="39.1" y="150.6" transform="rotate(-90 39.1 150.6)">1</text>
<text x="41.7" y="150.6" transform="rotate(-90 41.7 150.6)">2</text>
<text x="44.2" y="150.6" transform="rotate(-90 44.2 150.6)">3</text>
<text x="46.7" y="150.6" transform="rotate(-90 46.7 150.6)">4</text>
<text x="111.1" y="156">1</text>
<text x="111.1" y="158.5">2</text>
<text x="111.1" y="161">3</text>
<text x="111.1" y="163.6">4</text>
<text x="111.1" y="166.1">5</text>
<text x="111.1" y="168.7">6</text>
<text x="111.1" y="171.2">7</text>
<text x="111.1" y="173.7">8</text>
<text x="110.4" y="178.8">10</text>
<text x="111.1" y="176.3">9</text>
</g>
<g font-size="1.8" fill="#aaa">
<text x="185.2" y="68.6" transform="rotate(-90 185.2 68.6)">18</text>
<text x="175.8" y="73.4">1</text>
<text x="175.8" y="75.9">3</text>
<text x="175.8" y="78.5">4</text>
<text x="175.8" y="81">6</text>
<text x="175.8" y="83.6">7</text>
<text x="175.2" y="88.6">10</text>
<text x="175.8" y="86.1">9</text>
<text x="175.2" y="91.2">12</text>
<text x="175.2" y="96.3">13</text>
<text x="175.2" y="101.3">15</text>
<text x="175.2" y="103.9">16</text>
<text x="175.2" y="109">14</text>
<text x="175.2" y="111.5">19</text>
<text x="180.1" y="121.4" transform="rotate(-90 180.1 121.4)">2</text>
<text x="182.6" y="121.4" transform="rotate(-90 182.6 121.4)">5</text>
<text x="185.2" y="121.4" transform="rotate(-90 185.2 121.4)">8</text>
<text x="187.7" y="122" transform="rotate(-90 187.7 122)">11</text>
<text x="190.2" y="122" transform="rotate(-90 190.2 122)">17</text>
<text x="192.8" y="122" transform="rotate(-90 192.8 122)">SH</text>
</g>
<g font-size="1.8" fill="#989898">
<text x="178.3" y="74.5">D2+</text>
<text x="178.3" y="77.1">D2-</text>
<text x="186.3" y="73.2" transform="rotate(-90 186.3 73.2)">+5V</text>
<text x="178.3" y="79.6">D1+</text>
<text x="178.3" y="82.1">D1-</text>
<text x="178.3" y="89.8">CK+</text>
<text x="178.3" y="84.7">D0+</text>
<text x="178.3" y="87.2">D0-</text>
<text x="178.3" y="92.3">CK-</text>
<text x="196.9" y="93.6">J4</text>
<text x="178.3" y="97.4">CEC</text>
<text x="196.9" y="96.1">HDMI_A</text>
<text x="178.3" y="102.5">SCL</text>
<text x="178.3" y="105">SDA</text>
<text x="178.3" y="110.1">UTILITY</text>
<text x="178.3" y="112.6">HPD</text>
<text x="181.2" y="118.9" transform="rotate(-90 181.2 118.9)">D2S</text>
<text x="183.7" y="118.9" transform="rotate(-90 183.7 118.9)">D1S</text>
<text x="186.3" y="118.9" transform="rotate(-90 186.3 118.9)">D0S</text>
<text x="188.8" y="118.9" transform="rotate(-90 188.8 118.9)">CKS</text>
<text x="191.4" y="118.9" transform="rotate(-90 191.4 118.9)">GND</text>
<text x="193.9" y="118.9" transform="rotate(-90 193.9 118.9)">SH</text>
</g>
<g font-size="1.8" fill="#009600">
<text x="167.6" y="101.3">SCL_5V 15</text>
<text x="167.6" y="103.8">SDA_5V 16</text>
<text x="167.6" y="111.4">HPD_5V 19</text>
</g>
<text font-size="1.8" fill="#0f0f0f" x="88.9" y="145.7">VDD_SD</text>
</svg>
